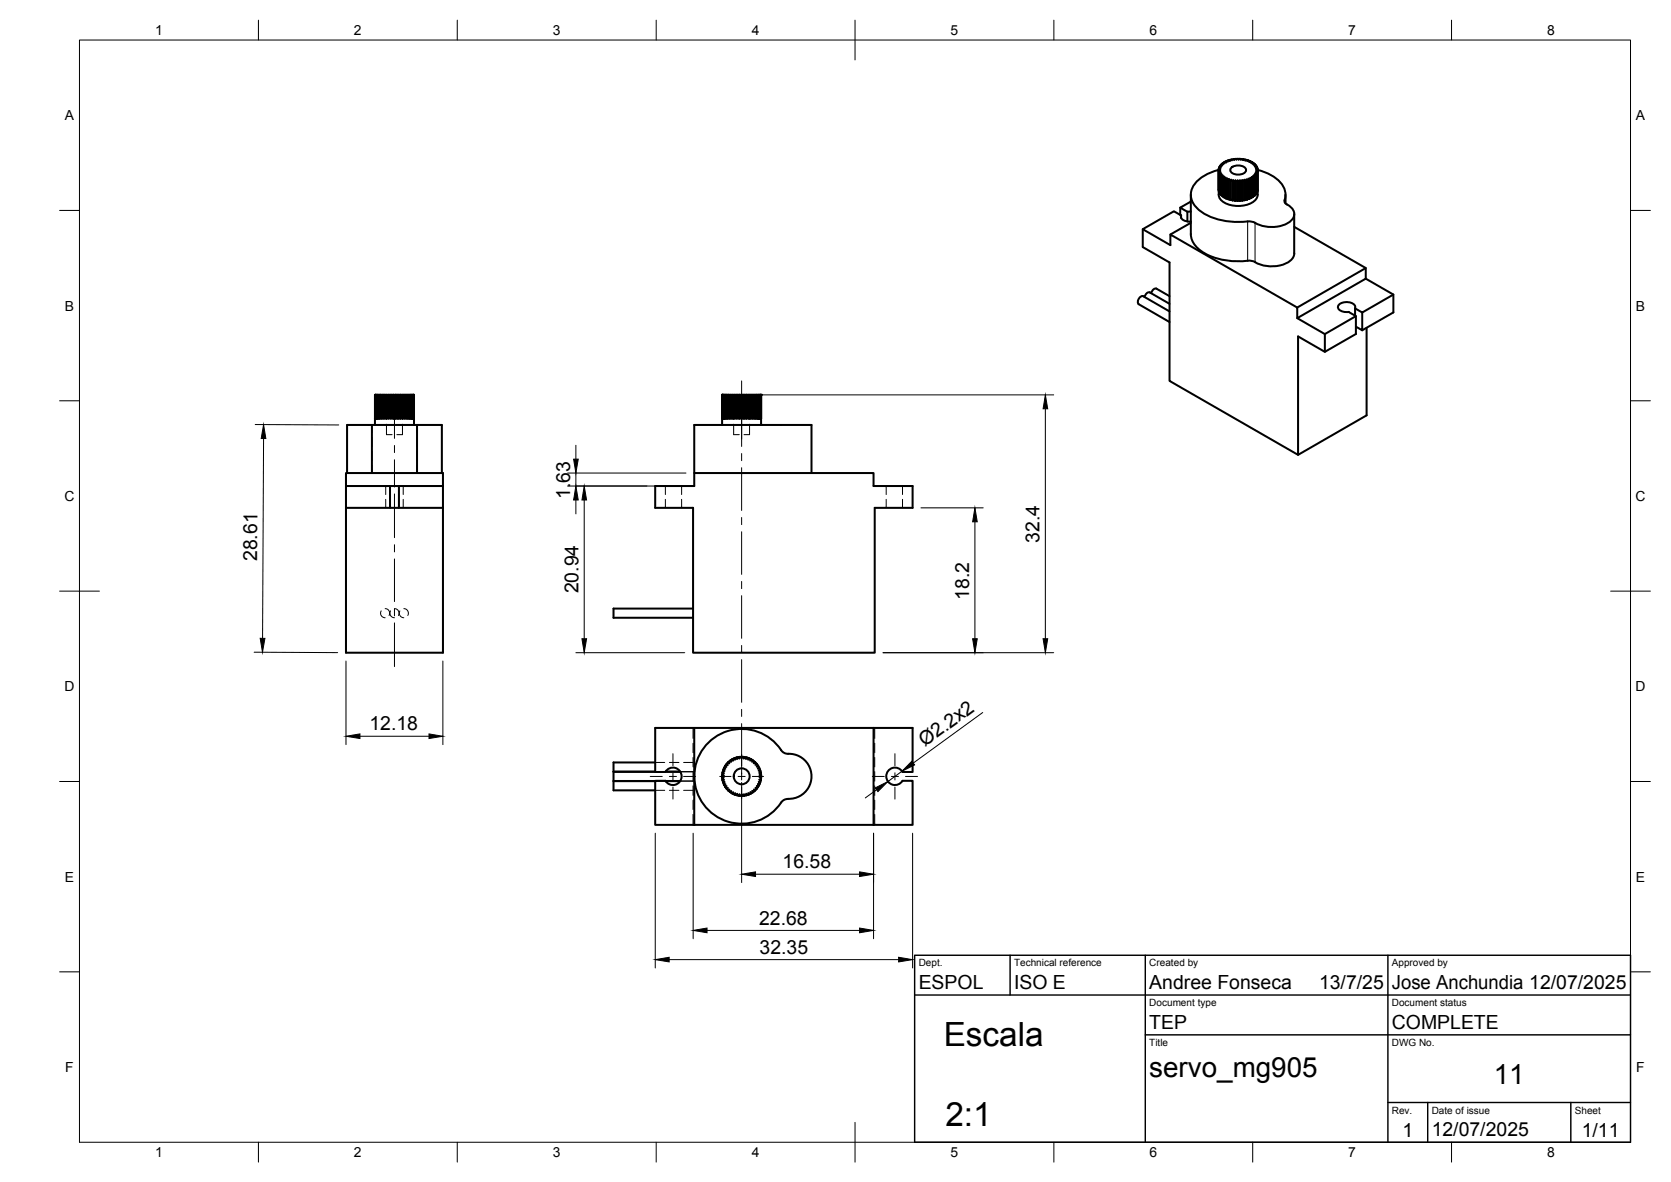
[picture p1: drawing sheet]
<svg xmlns="http://www.w3.org/2000/svg" width="420mm" height="297mm" viewBox="0 0 420 297" stroke-linecap="round" stroke-linejoin="round" font-family="sans-serif">
<!-- layer: Visible -->
<g fill="none" stroke="#000" stroke-width=".51">
<path d="M310.2 40l-.4 .1M310.8 39.9l-.4 .1-.1 .2-.1-.2M311.4 39.9h-.4l-.1 .3-.1-.3M311.4 39.9v.3l.2-.3h.4M312 39.9v.3l.2-.2M312.2 40h.4M287.3 57.6v4.5l6.8 3.9v29.7l32.3 18.6v-29.8l6.7 3.9 7.8-4.5v-4.5M296.8 52.2v1.8M297 54.8v-.7l-1.8-1-7.9 4.5 7 4v-2.7l31.9 18.4v2.7M297 54.1a1.63 1.63 0 0 0 2 1.6h.4M298.6 53.2v2.5M299.4 50.7l-2.6 1.5 1.8 1"/>
<path d="M299.4 48.9v9.9a6.3 6.3 0 0 0 4.4 5.3 20.8 20.8 0 0 0 10.7 1.4l1.1 .4M299.4 56l-5.1 2.9M299.4 53.2h-.8M306.4 42.7a9 9 0 0 0-6.8 5 5.3 5.3 0 0 0 3.2 6 19.7 19.7 0 0 0 11.7 2l1.1 .3M306.4 42.8h.4l-.4 .1 .1 .2 .4 .1-.4 .1M306.4 48.9a3.3 3.3 0 0 0 3 2.6 6.6 6.6 0 0 0 6.4-1.5l.4-1.1M306.4 47.7v.1M306.4 42.5v6.4M306.5 42.4l.3 .1-.4 .1M306.5 42.4v.2M306.5 43.3v4.7M306.5 43.2l.1 .3"/>
<path d="M306.6 42.1l.3 .1h-.4v.2M306.6 42.1v.1M306.6 48.4l.1 .1M306.6 48.4h.1M306.6 43.6l.4-.1h-.4v4.9M306.6 43.6v4.9M306.7 43.6l.1 .2M306.7 41.8l-.1 .3M306.7 41.7l.4 .2h-.4M306.7 41.7v.2M306.9 43.9v4.9l-.1-.1M306.9 43.9l.3-.1h-.4l.1 4.9"/>
<path d="M306.9 43.9l.2 .2M307 41.4l.3 .2-.4-.1-.1 .2M307 41.4v.1M307 44.1h.5l-.3 .1v4.9M307 44.1v4.9M307 49h.2M307.1 49l.1 .1M307.2 44.2l.2 .2M307.2 41.2l-.2 .2M307.3 41.1l.3 .2-.4-.1M307.3 41.1v.1M307.4 44.4h.4l-.3 .1"/>
<path d="M307.4 44.4v4.9M307.5 44.5v4.9l-.1-.1M307.5 49.3h-.1M307.5 44.5l.3 .2M307.7 41v-.2l.2 .2-.3-.1-.3 .2M307.8 44.7l.4-.1-.3 .2v4.9l-.1-.1M307.8 44.7v4.9M307.9 49.6h-.1M307.9 44.8l.3 .1M308.2 40.8v-.2l.1 .2-.3-.1-.3 .1M308.4 45v4.9l-.2-.1M308.4 45l.2-.2-.4 .1v5l.2-.1"/>
<path d="M308.4 45l.3 .1M308.5 40.4l-.3 .2M308.7 40.4l.1 .2-.3-.1M308.7 40.4v.2M308.7 50l.2 .1M308.9 45.2l.4 .1M308.9 50h-.2v-4.8l.4-.2-.2 5.1M309 40.2l-.3 .2M309 40.3l.2 .2v-.3v.2M309.3 45.3l.3-.2-.1 5.2-.2-.1M309.3 45.3v4.9M309.5 50.1l-.2 .1"/>
<path d="M309.5 45.3l.4 .1M309.5 42.2a2.63 2.63 0 0 1 3.8 .4 1.63 1.63 0 0 1-2 1.3 1.63 1.63 0 0 1-1.9-1.3zM309.8 40.1v.2l-.2-.2-.4 .1M309.9 45.5l.2-.3-.1 5.2M309.9 45.5v4.8M309.9 50.3l.2 .1M310 50.2l-.1 .1M310.1 45.5h.4M310.5 45.5l.2-.2v.2M310.5 45.5v4.9M310.5 50.4h.2M310.7 45.3v4.9l-.2 .2"/>
<path d="M310.7 45.5v4.9M310.7 45.5l.4 .1M311.1 45.6l.1-.3 .1 .3M311.1 45.6v4.9M311.1 50.5h.2M311.2 45.3v5l-.1 .2M311.2 50.3l.1 .2M311.3 45.6v4.9M311.7 45.6l.1-.3 .1 5.1M311.7 45.6v4.9M311.7 45.6h-.4M311.8 45.3l-.1 5.2"/>
<path d="M311.8 50.2l.1 .2M311.9 50.4l-.2 .1M312.3 45.5v-.2l.2 .2v4.9M312.3 45.5v4.9M312.3 45.5h-.4M312.3 45.3v5.1M312.3 50.2l.2 .2M312.5 50.4h-.2M312.9 45.2v5.1v-5.1l.2 .2M312.9 50.1l.2 .2M312.9 45.4l-.4 .1M313.1 45.4v4.9"/>
<path d="M313.1 50.3h-.2M313.2 40.1l-.4-.1-.3 .2 .1-.2v.2M313.5 45.3v4.9l.1-.1M313.5 45.3l-.1-.3 .2 .2v5M313.5 50l.1 .2M313.5 45.3l-.4 .1M313.7 40.3l-.1 .2 .3-.2 .3 .2M313.7 40.3v.1M313.7 40.3l-.3-.1-.3 .2 .1-.3v.2M314 45.1v4.9l.2-.1M314 45.1l-.1-.2 .3 .1v5M314 49.9l.2 .1"/>
<path d="M314 45.1l-.4 .1M314.2 40.5l-.1 .2 .3-.2 .3 .2M314.2 40.5v.1M314.5 44.9l-.3 .1M314.5 44.9v4.9l.1-.1M314.5 44.9l-.2-.2 .3 .1v4.9h-.1M314.7 40.8v-.1l-.2 .2 .4-.1 .2 .2M314.9 44.6l-.3 .2M314.9 49.4l.2 .1M315.1 44.6l-.4-.1 .2 .2v4.9l.2-.1M315.1 44.6v4.9M315.1 41.1v-.1l-.2 .1 .4-.1 .2 .2"/>
<path d="M315.3 44.4v4.9l.1-.1M315.3 44.4l-.2-.2 .3 .1v4.9h-.1M315.3 44.4l-.2 .2M315.5 41.3l-.3 .1 .4-.1 .2 .3M315.5 41.3v.1M315.6 44.1v4.9l.1-.1M315.6 44.1l-.2 .2M315.7 44l-.3-.1 .2 .2M315.7 44l-.1 4.9M315.8 41.6l-.4 .1h.5l.1 .2M315.8 41.6v.1M315.9 43.8v4.9l.1-.2"/>
<path d="M315.9 43.7l-.2 .3M316 43.7l-.4-.1 .3 .2M316 43.7l-.1 4.8M316 41.9l-.4 .1h.5M316 41.9v.1M316.1 42l.1 .2M316.1 43.4v4.9v-.1M316.1 48.2h.1M316.1 43.4l-.1 .2M316.1 43.3h-.4l.4 .1M316.1 43.3v4.9M316.1 42.3h-.3l.4 .1v.2"/>
<path d="M316.1 42.3v.1M316.2 47.9h.1M316.2 43v4.8M316.2 43h-.4l.4 .1-.1 .2M316.2 42.9v-.2a9 9 0 0 1 6.9 5.1 5 5 0 0 1-.1 2.8l.6 .8M316.2 42.7l-.4-.1h.4v6.3M323.2 48.9v2.2M323.6 51.4a2.43 2.43 0 0 1 1.8 2.1 2.43 2.43 0 0 1-1.3 2.4 8.8 8.8 0 0 1-8.5 .1M325.4 57l18 10.4v2.6M325.4 53.8v9.9a3.9 3.9 0 0 1-3.6 3 8.8 8.8 0 0 1-6.2-.8M289.1 73.5l5 2.9M289.1 73.5l-.7 .2-.6 .9"/>
<path d="M289.5 73.7l.3-.8 .8-.4 3.5 1.9M294.1 78.3l-6.6-3.9a1.33 1.33 0 0 0-1.2 2l7.8 4.5M340.7 77.5v1.8M342.5 78.5v4.5l-1.6-.9M343.4 70l7 4v4.5l-7.9 4.5M343.4 70l-17.2 10 6.9 4 7.8-4.6-1.8-1h-1.1a1.24 1.24 0 0 1-1.2-.5 1.24 1.24 0 0 1-.1-1.4 2.99 2.99 0 0 1 4 .3v.7M343.4 67.4l-17.2 9.9M350.4 74l-7.9 4.5-1.8-1M94.3 99.2h.1M94.4 99.2h.1M94.6 99.2h.1M94.8 99.2h.1"/>
<path d="M95.2 99.2h.1M95.5 99.2h.2M96 99.2h.1M96.5 99.2h.1M97 99.2h.2M97.6 99.2h.2M98.2 99.2h.2M98.8 99.2h.2M98.9 99.2v6M99.4 99.2h.2M99.5 99.2v6M100 99.2h.2"/>
<path d="M100.1 99.2v6M100.6 99.2h.2M100.6 99.2v6M101.2 99.2h.2M101.7 99.2h.2M102.2 99.2h.2M102.7 99.2h.1M103.1 99.2h.1M103.4 99.2h.1M103.7 99.2h.1M103.9 99.2h.1M104 99.2h.1"/>
<path d="M181.6 99.2v6v-6v6l.1-6 .1 6v-6h.2v6l.1-6h.2v6l.1-6h.2v6h.2v-6h.2v6h.2v-6h.3v6h.2v-6h.3v6h.2v-6h.4v6h.2v-6h.3v6h.3v-6h.4v6h.2v-6h.4v6h.2v-6h.4v6h.2v-6h.4v6h.2v-6h.4v6h.2v-6h.3v6h.2v-6h.4v6h.1v-6h.4v6h.1v-6h.3v6h.1v-6h.3l.1 6v-6h.2v6v-6h.2l.1 6 .1-6v6l.1-6v7.6M181.6 99.2h.1M181.6 99.2v7.6M181.8 99.2h.1M182 99.2h.1M182.3 99.2h.1M182.6 99.2h.2M183 99.2h.2M183.5 99.2h.2M184 99.2h.2M184.6 99.2h.2M185.1 99.2h.3"/>
<path d="M185.8 99.2h.2l-.1 6M186.4 99.2h.2M186.5 99.2v6M187 99.2h.2M187.1 99.2v6M187.6 99.2h.2M187.6 99.2v6M188.2 99.2h.2M188.7 99.2h.2M189.3 99.2h.1M189.8 99.2h.1M190.2 99.2h.1"/>
<path d="M190.6 99.2h.1M190.9 99.2h.1M191.1 99.2h.1M191.3 99.2h.1M333.1 84v4.4M343.6 82.4v22l-17.2 9.9M87 118.9h24.4v45.1h-24.4zM93.5 106.8v12.1M94.3 106.8v-7.6v6v-6l.1 6 .1-6h.1v6l.1-6h.1v6l.1-6h.3v6h.1v-6h.2v6h.2v-6h.3v6h.1v-6h.4v6h.1v-6h.4v6h.2v-6h.4v6h.2v-6h.4v6h.2v-6h.4v6h.2v-6h.4v6h.2v-6h.4v6h.2v-6h.4v6h.2v-6h.4v6h.2v-6h.3v6h.2v-6h.3v6h.2v-6h.3v6h.1v-6h.3v6h.1v-6h.2l.1 6v-6h.2l.1 6v-6h.1l.1 6v-6l.1 6v-6v7.6M104.9 106.8h6.2v12.1M104.9 106.8h-17.6v12.1M104.9 106.8v12.1"/>
<path d="M174.6 118.9v-12.1h29.4v12.1M87 122.1h13.3v5.5h-13.3M98.1 122.1v5.5M100.3 122.1h11.1M100.3 127.6h11.1M164.7 122.1h9.9v-3.2h45v3.2h9.9v5.5h-9.6v36.4h-45.6v-36.4h-9.6zM174.3 152.9h-20v2.3h20M164.7 194h-10.4v2.3h10.4M164.7 196.3h-10.4v2.3h10.4M164.7 191.6h-10.4v2.3h10.4M167.3 196.2h-2.6v11.1h9.9M167.3 196.3h3.8"/>
<path d="M167.3 196.3h3.7M167.3 193.9h3.7M171.1 194h-3.8a2.19 2.19 0 0 1 3.3-.6 2.19 2.19 0 0 1 0 3.4 2.19 2.19 0 0 1-3.3-.6M174.6 182.9v24.4M181.6 195.3l.4 .1-.4 .1M181.6 194.7l.4 .2h-.4M181.6 194.7v.8M181.6 195.5l.1 .6M181.6 195.9l.5 .1-.4 .1M181.7 194.1l.3 .2h-.4M181.7 196.1l.1 .4M181.8 196.5h.4l-.4 .2"/>
<path d="M181.8 193.7l-.2 1M181.8 196.5l.5 1.1M181.8 193.5l.4 .2h-.4M181.9 193.5l-.1 .2M182 197.1h.4l-.3 .2M182 193.1l-.1 .4M182.1 192.9l.3 .3-.4-.1M182.1 192.9l-.1 .2M182.3 197.6h.4l-.3 .2M182.3 197.6l.1 .2M182.4 192.4l.2 .3-.3-.1M182.4 197.8l.4 .5"/>
<path d="M182.6 198.1l.4-.1-.2 .3M182.8 191.9l.2 .4-.4-.2M182.8 191.9l-.7 1M182.8 198.3l.9 .8M183 198.6l.4-.2-.2 .4M183.1 191.6l-.3 .3M183.2 191.5l.2 .3-.4-.2M183.5 199l.4-.2-.2 .3M183.7 191.1l.1 .4-.3-.3M183.7 191.1l-.6 .5M183.7 199.1l.5 .3M184 199.4l.3-.3-.1 .4"/>
<path d="M184.2 190.8l.1 .4-.3-.3M184.2 199.4l1.6 .5M184.6 199.6l.2-.3v.4M184.6 190.6l-.9 .5M184.8 190.5v.4l-.2-.3M185.1 199.8l.3-.3v.4M185.4 190.3l-.1 .5-.2-.4M185.4 190.3l-.8 .3M185.8 199.9l.1-.3 .1 .4M185.8 199.9l1.2 .1M186 190.2l-.1 .4-.1-.3M186.4 190.2v.4l.2-.4"/>
<path d="M186.4 190.2l-1 .1M186.6 190.2h.4M186.6 190.2h-.2M187 190.2v.4l.2-.3M187 190.2l.6 .1M187.2 199.9l-.1-.3-.1 .4M187.2 199.9l-.2 .1M187.6 190.3v.4l.2-.3M187.6 190.3l.8 .3M187.8 199.8l-.2-.3v.4M188.2 190.5l-.1 .4 .3-.3M188.4 199.6l-.2-.3v.4"/>
<path d="M188.4 190.6l.5 .2M188.7 190.8l-.1 .3 .3-.2M188.8 199.4l-1.6 .5M188.9 199.4l-.2-.4v.5M188.9 190.8l.4 .3M188.9 199.3l-.1 .1M189.3 191.1l-.2 .3 .3-.2M189.3 191.1l.5 .3M189.3 199.1l-.4 .2M189.4 199l-.3-.3 .2 .4M189.5 199l-.2 .1M189.8 191.5l-.3 .3 .4-.2"/>
<path d="M189.8 198.7l-.3 .3M189.8 191.4l.1 .2M189.9 198.6l-.3-.2 .2 .4M189.9 191.6l1.1 1.5M190.2 191.9l-.3 .3 .4-.1M190.3 198.1l-.3-.1 .2 .3M190.6 192.4l-.3 .3 .4-.1M190.6 197.8l-.8 .9M190.7 197.6l-.4-.1 .3 .3M190.7 197.6l-.1 .2M190.9 192.9l-.4 .3 .4-.1M190.9 197.1l-.3-.1 .3 .3"/>
<path d="M191 193.1l.1 .4M191.1 193.5l-.3 .2h.4M191.1 193.5l.1 .2M191.2 196.5h-.4l.3 .2M191.2 196.5l-.5 1.1M191.2 193.7l.2 1M191.3 194.1l-.4 .1 .4 .1M191.3 196.1l-.1 .4M191.3 195.9h-.4l.4 .2M191.4 195.3l-.4 .1 .4 .1M191.4 194.7l-.4 .1 .4 .1M191.4 194.7v.8"/>
<path d="M191.4 195.5l-.1 .6M198.2 189.4a5.7 5.7 0 0 1 5.8 5.7 5.7 5.7 0 0 1-5.8 5.6M198.2 189.4l-.8-.1a3.5 3.5 0 0 1-1.7-1.7 11.9 11.9 0 0 0-17.7-.8 11.9 11.9 0 0 0 1.2 17.8 11.9 11.9 0 0 0 17.5-3.2l.7-.5 .8-.1M219.6 182.9h-54.9v11.1h2.6M219.6 182.9h9.9v11.1h-2.6a2.19 2.19 0 0 0-3.3-.6 2.19 2.19 0 0 0 0 3.4 2.19 2.19 0 0 0 3.3-.6M219.6 182.9v24.4M226.9 196.2h2.6v11.1h-9.9M174.6 207.3h45M186.4 200l.1-.4 .1 .4"/>
<circle cx="186.5" cy="195.1" r="2"/>
</g>
<!-- layer: Hidden -->
<g fill="none" stroke="#000" stroke-width=".25">
<path d="M94.7 99.2v2.4M94.8 99.2v2.4M95 99.2v2.4M95.2 99.2v2.4M95.5 99.2v2.4M95.9 99.2v2.4M96.3 99.2v2.4M96.7 99.2v2.4M96.8 99.2v2.4M97.2 99.2v2.6M97.2 99.2v2.4M97.3 99.2v2.4"/>
<path d="M97.7 99.2v2.4M97.8 99.2v2.4M98.3 99.2v2.4M98.4 99.2v2.4M98.9 99.2v2.4M99.4 99.2v2.4M100 99.2v2.4M100.5 99.2v2.4M101.1 99.2v2.4M101.2 99.2v2.6M101.6 99.2v2.4M102 99.2v2.4"/>
<path d="M102.1 99.2v2.4M102.4 99.2v2.4M102.5 99.2v2.4M102.8 99.2v2.4M103.1 99.2v2.4M103.4 99.2v2.4M103.5 99.2v2.4M103.6 99.2v2.4M103.7 99.2v2.4M182 99.2v2.4M182.2 99.2v2.4M182.4 99.2v2.4"/>
<path d="M182.6 99.2v2.4M183 99.2v2.4M183.4 99.2v2.4M183.8 99.2v2.4M183.9 99.2v2.4M184.3 99.2v2.4M184.5 99.2v2.6M184.8 99.2v2.4M185.3 99.2v2.4M185.4 99.2v2.4M185.9 99.2v2.4M186.4 99.2v2.4"/>
<path d="M187 99.2v2.4M187.6 99.2v2.4M188.1 99.2v2.4M188.2 99.2v2.4M188.5 99.2v2.6M188.6 99.2v2.4M188.7 99.2v2.4M189.1 99.2v2.4M189.5 99.2v2.4M189.6 99.2v2.4M189.9 99.2v2.4M190 99.2v2.4"/>
<path d="M190.3 99.2v2.4M190.5 99.2v2.4M190.6 99.2v2.4M190.8 99.2v2.4M190.9 99.2v2.4M191 99.2v2.4M93.5 106.8v1.9M93.5 109.9v2.3M93.5 113.4v2.4M93.5 117v1.9M94.3 105.2h.1M94.5 105.2h.1"/>
<path d="M94.7 102.8v2.4h.1v-2.4M94.7 102.8v2.4M94.8 102.8v2.4M94.9 105.2h.3M95 102.8v2.4M95.2 102.8v2.4M95.5 102.8v2.4h-.2M95.9 102.8v2.4M95.9 102.8v2.4h-.2M96.1 105.2h.2v-2.4v2.4M96.7 102.8v2.4M96.8 102.8v2.4h-.2"/>
<path d="M97.2 106.6v2.6h1.4M97.2 103v2.4M97.2 102.8v2.4M97.3 102.8l-.1 2.4M97.7 102.8l.1 2.4v-2.4M98.3 102.8v2.4M98.4 102.8v2.4M98.9 102.8v2.4M99.4 102.8v2.4M100 102.8v2.4M100.5 102.8l.1 2.4M101.1 102.8v2.4"/>
<path d="M101.1 102.8l.1 2.4M101.2 106.6v2.6h-1.4M101.2 103v2.4M101.6 102.8v2.4M101.6 102.8l.1 2.4M102 102.8l.1 2.4M102.1 102.8v2.4h.1M102.4 102.8l.1 2.4M102.5 102.8v2.4h.2M102.8 102.8v2.4M102.8 105.2h.1M102.8 102.8v2.4h.3"/>
<path d="M103.1 102.8v2.4M103.2 105.2h.2M103.4 102.8v2.4M103.5 102.8v2.4h.2v-2.4M103.6 102.8v2.4M103.7 102.8v2.4M103.8 105.2h.1M104 105.2h.1M104.9 106.8v1.9M104.9 109.9v2.3M104.9 113.4v2.4M104.9 117v1.9"/>
<path d="M181.6 105.2h.2M182 102.8v2.4h-.2M182 102.8v2.4M182.1 105.2h.2M182.2 102.8v2.4M182.4 102.8v2.4M182.4 102.8v2.4h.2M182.6 102.8v2.4M183 102.8v2.4M183 102.8v2.4h-.2M183.4 102.8v2.4M183.4 102.8v2.4h-.2"/>
<path d="M183.8 102.8v2.4M183.9 102.8v2.4h-.2M184.3 102.8v2.4M184.3 102.8v2.4h-.1M184.5 106.6v2.6h1.4M184.5 103v2.4M184.8 102.8v2.4M185.3 102.8v2.4M185.4 102.8v2.4M185.9 102.8v2.4M186.4 102.8v2.4M187 102.8v2.4"/>
<path d="M187.6 102.8v2.4M188.1 102.8l.1 2.4M188.2 105.2h.1M188.2 102.8v2.4M188.5 106.6v2.6h-1.4M188.5 103v2.4M188.6 102.8l.1 2.4M188.7 105.2h.1M188.7 102.8v2.4M189.1 102.8v2.4M189.1 105.2h.2M189.5 102.8l.1 2.4"/>
<path d="M189.6 105.2h.2M189.6 102.8v2.4M189.9 102.8l.1 2.4M190 105.2h.2M190 102.8v2.4M190.3 102.8v2.4h.3v-2.4M190.5 102.8v2.4M190.7 105.2h.2M190.8 102.8v2.4M190.9 102.8v2.4M191 102.8l-.1 2.4h.2M191.2 105.2h.2"/>
<path d="M97 122.1v2.2M97 125.5v2.1M101.4 122.1v2.2M101.4 125.5v2.1M167.3 122.1v2.2M167.3 125.5v2.1M171.4 122.1v2.2M171.4 125.5v2.1M222.8 122.1v2.2M222.8 125.5v2.1M226.9 122.1v2.2M226.9 125.5v2.1"/>
<path d="M95.8 153.5a1.15 1.15 0 0 0 1 1.7M96.8 153a1.14 1.14 0 0 1 1 1.7M98.2 153.5a1.17 1.17 0 0 0 1 1.7M99.2 153a1.14 1.14 0 0 1 1 1.7M100.5 153.5a1.17 1.17 0 0 0 1 1.7M101.5 153a1.14 1.14 0 0 1 1 1.7M164.7 196.3h2.6M164.7 194h2.6M164.7 198.6h2.4M164.7 193.9h2.6M164.7 191.6h2.4M168.3 198.6h2.4"/>
<path d="M168.3 191.6h2.4M171 193.9h3.3v2.4h-3.3M171.1 196.3h3.2M171.1 194h3.2M171.9 198.6h2.4M171.9 191.6h2.4M174.3 182.9v2.7M174.3 186.8v2.4M174.3 190.3v2.4M174.3 197.5v2.4M219.9 182.9v2.7M219.9 186.8v2.4"/>
<path d="M219.9 190.3v2.4M219.9 193.9v2.4M219.9 197.5v2.4M174.3 201.1v2.3M174.3 204.6v2.7M219.9 201.1v2.3M219.9 204.6v2.7"/>
</g>
<!-- layer: Visible -->
<g fill="#000">
<circle cx="306.4" cy="47.7" r=".25"/>
<circle cx="181.6" cy="99.2" r=".25"/>
<circle cx="191.4" cy="99.2" r=".25"/>
</g>
<!-- layer: Visible Narrow -->
<path d="M313.7 55.7v9.8M315.6 56v9.9M323 50.3v.5" fill="none" stroke="#000" stroke-width=".25"/>
<!-- layer: BORDER -->
<g fill="none" stroke="#000" stroke-width=".25">
<path d="M20 10.1h390v276.9h-390zM65 5.1v5M115 5.1v5M165 5.1v5M215 5.1v10M265 5.1v5M315 5.1v5M365 5.1v5M15 52.9h5M410 52.9h5M15 100.7h5M410 100.7h5"/>
<path d="M15 148.6h10M405 148.6h10M15 196.4h5M410 196.4h5M15 244.2h5M410 244.2h5M65 287v5M115 287v5M165 287v5M215 282.1v9.9M265 287v5M315 287v5"/>
<path d="M365 287v5"/>
</g>
<!-- layer: TITLEBLOCK -->
<path d="M230 240.1h180v46.9h-180zM230 250h180M254 240.1v9.9M288 240.1v46.9M349 240.1v46.9M288 260.1h122M349 277.1h61M359 277.1v9.9M395 277.1v9.9" fill="none" stroke="#000" stroke-width=".36"/>
<!-- layer: FD_Dimensions -->
<g fill="none" stroke="#000" stroke-width=".25">
<path d="M187.4 99.2h77.5M64.2 106.7l21 .1M66.3 110.2l-.3 50.2M142.7 118.9h29.8M144.8 111.9v3.5M144.8 118.9v3.2M262.8 102.7v57.8M142.7 122.1h29.8M144.8 125.7v3.4M146.9 125.7v34.8M231.6 127.6h15.6M245.1 131.1v29.4"/>
<path d="M63.9 163.9l21 .1M87 166.1v21M111.4 166.1v21M144.8 164h27.4M222 164h42.9M247.1 179.1l-17.5 12.7M90.5 185h17.4M186.5 196.6v25.2M220.4 198.5l-2.8 2M226.8 193.8l-3.6 2.6M164.8 209.4v33.9M174.3 209.4v26.5"/>
<path d="M190 219.7h26.1M219.6 209.4v26.5M229.5 209.4v33.9M177.8 233.8h38.3M168.3 241.2h57.7"/>
</g>
<g fill="#000" stroke="#000" stroke-width=".25">
<path d="M66.3 106.7l.5 3.5h-1.1zM144.2 115.4h1.2l-.6 3.5zM262.8 99.2l.6 3.5h-1.1zM144.8 122.1l.6 3.6h-1.2zM146.9 122.1l.6 3.6h-1.2zM245.1 127.6l.6 3.5h-1.1zM65.4 160.4h1.2l-.6 3.5zM146.3 160.5h1.2l-.6 3.5zM244.6 160.5h1.1l-.6 3.5zM262.3 160.5h1.1l-.6 3.5zM87 185l3.5-.6v1.2zM107.9 184.4l3.5 .6-3.5 .6z"/>
<path d="M220.1 198l3.1-1.6-2.5 2.5zM229.3 191.3l.7 .9-3.2 1.6zM186.5 219.7l3.5-.6v1.2zM216.1 219.1l3.5 .6-3.5 .6zM174.3 233.8l3.5-.6v1.2zM216.1 233.2l3.5 .6-3.5 .6zM164.8 241.2l3.5-.6v1.1zM226 240.6l3.5 .6-3.5 .5z"/>
</g>
<!-- layer: Smart Centers -->
<g fill="none" stroke="#000" stroke-width=".25">
<path d="M186.5 95.7v16.5M99.2 103.3v6.9M99.2 112v1.7M99.2 115.5v6.9M186.5 114v1.8M186.5 117.5v10.8M99.2 124.1v11M99.2 136.9v1.8M186.5 130.1v1.7M186.5 133.6v10.7M99.2 140.5v10.7M99.2 153v1.8"/>
<path d="M99.2 156.5v11M186.5 146.1v1.8M186.5 149.7v10.7M186.5 162.2v1.8M186.5 165.8v10.7M186.5 178.3v1.8M163.5 195.1h3M168.3 195.1h1.8M169.2 189.4v3M169.2 194.2v1.8M169.2 197.8v3M171.9 195.1h3"/>
<path d="M181 195.1h2.8M185.6 195.1h1.8M186.5 181.8v14.2M186.5 197.8v2.8M189.2 195.1h2.8M219.3 195.1h3M224.1 195.1h1.8M225 189.4v3M225 194.2v1.8M225 197.8v3M227.7 195.1h3"/>
</g>
<g font-size="8.4">
<text x="237.3" y="263">Escala</text>
<text x="237.7" y="283">2:1</text>
</g>
<g font-size="7">
<text x="289" y="270.6">servo_mg905</text>
<text x="375.6" y="272.3">11</text>
</g>
<g font-size="4.9">
<text x="143.3" y="125.4" transform="rotate(-90 143.3 125.4)">1.63</text>
<text x="261.4" y="136.4" transform="rotate(-90 261.4 136.4)">32.4</text>
<text x="64.7" y="141" transform="rotate(-90 64.7 141)">28.61</text>
<text x="145.5" y="149.1" transform="rotate(-90 145.5 149.1)">20.94</text>
<text x="243.7" y="150.7" transform="rotate(-90 243.7 150.7)">18.2</text>
<text x="92.9" y="183.6">12.18</text>
<text x="232.5" y="187.8" transform="rotate(-36 232.5 187.8)">Ø2.2x2</text>
<text x="196.8" y="218.2">16.58</text>
<text x="190.9" y="232.4">22.68</text>
<text x="191" y="239.7">32.35</text>
<text x="231" y="248.5">ESPOL</text>
<text x="255" y="248.5">ISO E</text>
<text x="289" y="248.5">Andree Fonseca</text>
<text x="331.7" y="248.5">13/7/25</text>
<text x="350" y="248.5">Jose Anchundia 12/07/2025</text>
<text x="289" y="258.6">TEP</text>
<text x="350" y="258.6">COMPLETE</text>
<text x="352.6" y="285.7">1</text>
<text x="360" y="285.5">12/07/2025</text>
<text x="397.7" y="285.7">1/11</text>
</g>
<g font-size="3.5">
<text x="39" y="8.8">1</text>
<text x="89" y="8.8">2</text>
<text x="139" y="8.8">3</text>
<text x="189" y="8.8">4</text>
<text x="239" y="8.8">5</text>
<text x="289" y="8.8">6</text>
<text x="339" y="8.8">7</text>
<text x="389" y="8.8">8</text>
<text x="16.3" y="30.2">A</text>
<text x="411.3" y="30.2">A</text>
<text x="16.3" y="78">B</text>
<text x="411.3" y="78">B</text>
<text x="16.2" y="125.9">C</text>
<text x="411.2" y="125.9">C</text>
<text x="16.2" y="173.7">D</text>
<text x="411.2" y="173.7">D</text>
<text x="16.3" y="221.6">E</text>
<text x="411.3" y="221.6">E</text>
<text x="16.4" y="269.4">F</text>
<text x="411.4" y="269.4">F</text>
<text x="39" y="290.8">1</text>
<text x="89" y="290.8">2</text>
<text x="139" y="290.8">3</text>
<text x="189" y="290.8">4</text>
<text x="239" y="290.8">5</text>
<text x="289" y="290.8">6</text>
<text x="339" y="290.8">7</text>
<text x="389" y="290.8">8</text>
</g>
<g font-size="2.5">
<text x="231" y="242.9">Dept.</text>
<text x="255" y="242.9">Technical reference</text>
<text x="289" y="242.9">Created by</text>
<text x="350" y="242.9">Approved by</text>
<text x="289" y="252.8">Document type</text>
<text x="350" y="252.8">Document status</text>
<text x="289" y="262.9">Title</text>
<text x="350" y="262.9">DWG No.</text>
<text x="350" y="279.9">Rev.</text>
<text x="360" y="279.9">Date of issue</text>
<text x="396" y="279.9">Sheet</text>
</g>
</svg>
